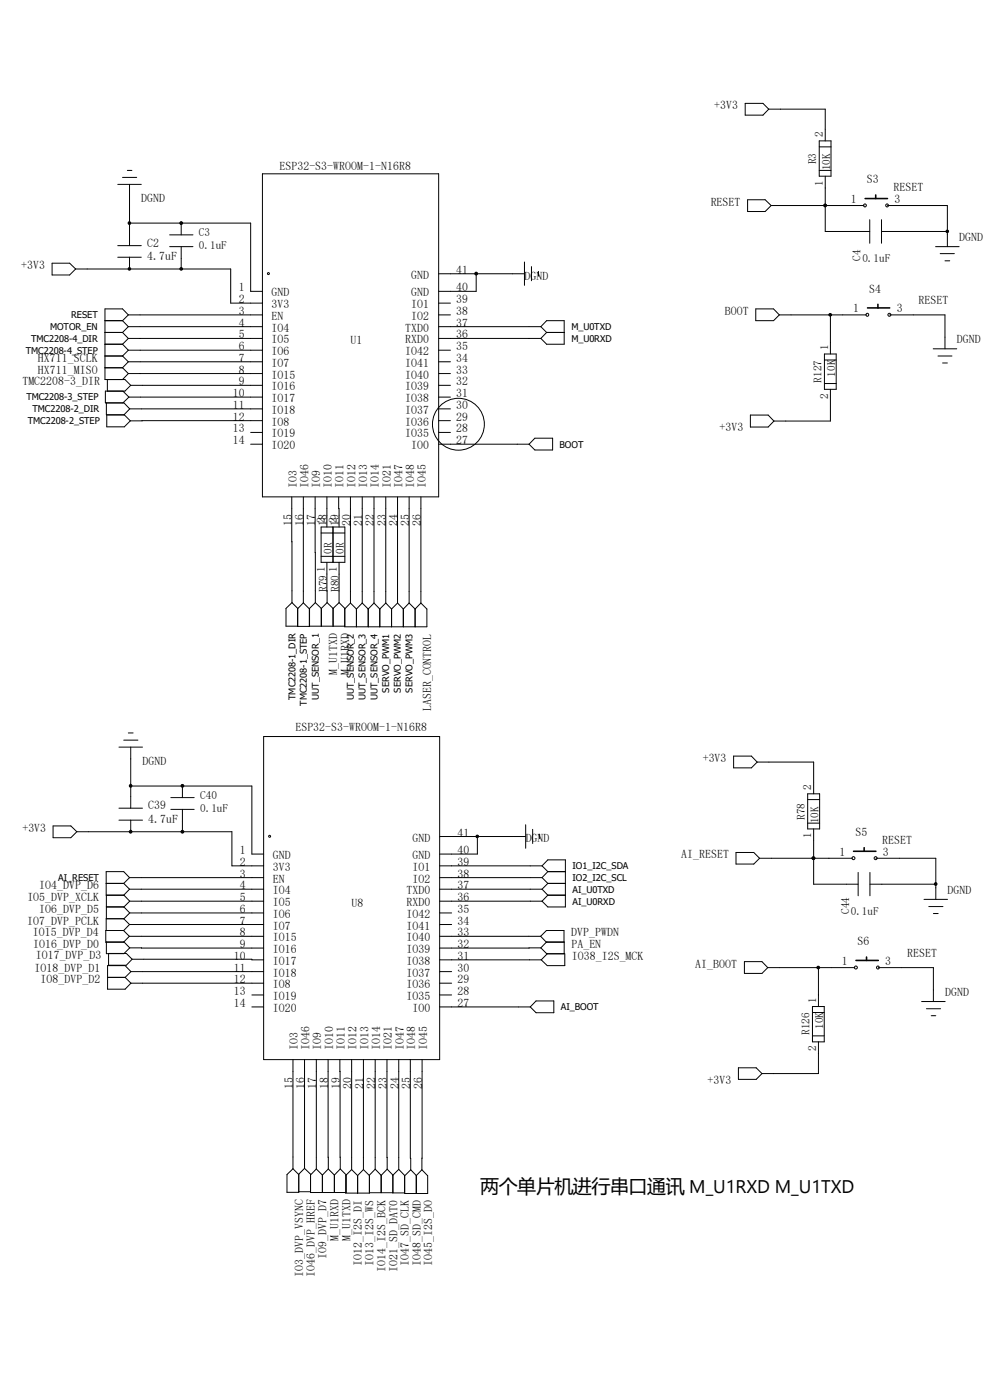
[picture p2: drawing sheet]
<svg xmlns="http://www.w3.org/2000/svg" width="210mm" height="297mm" viewBox="0 0 210 297" stroke-linecap="round" stroke-linejoin="round" font-family="sans-serif">
<g fill="none" stroke="#000" stroke-width=".21">
<path d="M25 39.1h5M26 37.6h3M27 36.2h1M27.5 39.1v13M55.7 36.9h37.3v68.5h-37.3zM158.1 21.9h3.7l1.3 1.3-1.3 1.2h-3.7zM163.1 23.2h11.9v6.7M173.8 29.9h2.5v7.5h-2.5zM173.8 36.2h2.5M173.8 31.2h2.5M175 37.4v11.7h9.5M11 55.8h3.8l1.2 1.3-1.2 1.2h-3.8z"/>
<path d="M16 57.1h32.9v7.2h6.8M25 52.1h5M25 54.6h5M27.5 57.1h.1M27.5 47.3h25.7v14.5h2.5M27.5 54.6v2.5M36 49.8h4.9M36 52.3h4.9M38.4 47.3h.1M38.4 47.3v2.5M38.4 52.3v4.8M93 58.1h18.3"/>
<path d="M101 58.1v3.7h-8M111.3 55.6v4.9M112.7 56.6v3M114.2 57.6v1M158.6 42.4h3.7l1.3 1.2-1.3 1.3h-3.7zM163.6 43.6h19.7M175 43.6h.1M184.5 46.6v5M187 46.6v5M187 49.1h14M188.3 43.6h12.7v8.7M198.5 52.3h5"/>
<path d="M199.4 53.8h3M200.4 55.3h1.1M22.3 68h3.7M22.3 70.5h3.7M22.3 73h3.7M22.3 75.5h3.7M22.3 78h3.7M26 73l1.2 1.3M26 70.5l1.2 1.3M26 68l1.2 1.3M26 75.5l1.2 1.3M26 78l1.2 1.2"/>
<path d="M27.2 66.8h28.5M27.2 69.3h28.5M27.2 71.8h28.5M27.2 74.3h28.5M27.2 76.8h28.5M27.2 79.2h28.5M27.2 66.8l-1.2 1.2M27.2 66.8l-1.2-1.3h-3.7v15h4.2l1.2 1.2M27.2 74.3l-1.2 1.2M27.2 71.8l-1.2 1.2M27.2 69.3l-1.2 1.2M27.2 76.8l-1.2 1.2"/>
<path d="M27.2 79.2l-1.2 1.3M93 64.3h2.5M93 66.8h2.5M93 69.3h21.7M93 71.8h21.7M93 74.3h2.5M93 76.8h2.5M93 79.2h2.5M114.7 69.3l1.3-1.3h3.7v5h-3.7l-1.3-1.2M114.7 69.3l1.3 1.2M116 70.5h3.7M116 70.5l-1.3 1.3"/>
<path d="M160.3 65.5h3.8l1.2 1.3-1.2 1.2h-3.8zM165.3 66.8h18.5M174.9 75.1h2.5v7.5h-2.5zM174.9 76.4h2.5M176.1 66.8h.1M176.1 66.8v8.3M188.7 66.8h11.7v7.2M198 74h4.9M199 75.5h2.9M199.9 77h1.1M22.6 85.5v2.5h3.8l1.2 1.3M22.6 88v2.6h3.8l1.2-1.3"/>
<path d="M22.8 80.5v2.5M26.1 83l1.2 1.2M27.3 84.2h28.4M27.3 84.2l-1.2 1.3M27.5 86.7h28.2M27.5 86.7l-1.2 1.3M27.7 81.7h28M27.7 81.7l-1.2 1.3h-4.1v2.5h3.9l1.2 1.2M53.2 91.7h2.5M53.2 94.2h2.5M55.7 89.2l-28.1 .1M93 81.7h2.5"/>
<path d="M93 84.2h2.5M93 86.7h2.5M93 89.2h2.5M93 91.7h2.5M93 94.2h19.2M113.5 93h3.7v2.5h-3.7l-1.3-1.3zM159.2 88.1h3.7l1.3 1.2-1.3 1.3h-3.7zM174.9 81.4h2.5M176.1 82.6v6.7h-11.9M61.9 105.4v22.4M64.3 105.4v22.5M66.8 105.4l.1 22.4"/>
<path d="M68.1 111.8h5.1v7.5h-5.1zM68.1 118h5.1M68.1 113.1h5.1M69.3 105.4v6.4M69.3 119.3l.1 8.5M70.6 111.8v7.5M71.8 105.4l.1 6.4M71.9 119.3v8.5M74.3 105.4v22.5M76.8 105.4v22.5M79.3 105.4v22.5M81.8 105.4v22.5"/>
<path d="M84.3 105.4v22.5M86.8 105.4v22.5M89.3 105.4v22.5M60.7 129.1l1.2-1.3 1.3 1.3v3.7h-2.5zM64.3 127.9l1.3 1.3v3.7h-2.5v-3.7zM66.9 127.8l1.3 1.3M66.9 127.8l-1.2 1.3v3.7h7.5M68.2 129.1v3.7M69.3 125.3h.1M69.4 127.8l1.3 1.3M69.4 127.8l-1.2 1.3M70.7 129.1v3.7"/>
<path d="M71.9 127.8l1.3 1.3-.1 3.9h17.5v-3.8l-1.3-1.3M71.9 127.8l-1.2 1.3M74.3 127.9l1.3 1.3M74.3 127.9l-1.2 1.3M75.6 129.2v3.8M76.8 127.9l1.3 1.3M76.8 127.9l-1.2 1.3M78.1 129.2v3.8M79.3 127.9l1.3 1.3M79.3 127.9l-1.2 1.3M80.6 129.2v3.8M81.8 127.9l1.3 1.3"/>
<path d="M81.8 127.9l-1.2 1.3M83.1 129.2v3.8M84.3 127.9l1.3 1.3M84.3 127.9l-1.2 1.3M85.6 129.2v3.8M86.8 127.9l1.3 1.3M86.8 127.9l-1.2 1.3M88.1 129.2v3.8M89.3 127.9l-1.2 1.3M25.2 158.5h5M26.2 157h3.1M27.2 155.5h1"/>
<path d="M27.7 158.5v12.9M55.9 156.3h37.4v68.5h-37.4zM11.3 175.2h3.7l1.3 1.2-1.3 1.3h-3.7zM16.3 176.4h32.9v7.3h6.7M25.2 171.4h5M25.2 174h5M27.7 176.4h.1M27.7 166.8h25.7v14.4h2.5M27.7 174v2.4M36.2 169.2h5M36.2 171.7h5M38.7 166.8h.1"/>
<path d="M38.7 166.8v2.4M38.7 171.7v4.7M93.3 177.5h18.2M101.3 177.5v3.7h-8M111.5 175v5M113 175.9v3M114.5 177v.9M155.6 160.4h3.8l1.2 1.3-1.2 1.2h-3.8zM160.6 161.7h12v6.7M171.3 168.4h2.6v7.5h-2.6zM171.3 174.6h2.6M171.3 169.6h2.6"/>
<path d="M172.6 175.9v11.7h9.4M22.5 187.4h3.7M22.5 189.9h3.8l1.2 1.3M22.6 199.8h3.7l1.2 1.3-1.2 1.2h-3.7zM22.6 192.4h3.7M26.2 197.4l1.2 1.2M26.2 187.4l1.3 1.2M26.2 194.9l1.3 1.2M26.3 192.4l1.2 1.3M27.4 198.6h28.5M27.5 186.2h28.4M27.5 188.6h28.4"/>
<path d="M27.5 196.1h28.4M27.5 186.2l-1.3-1.3h-3.7v12.5M27.5 186.2l-1.3 1.2M27.5 188.6l-1.3 1.3M27.5 196.1l-1.3 1.3h-3.8v2.5h3.8l1.2-1.3M27.5 191.2h28.4M27.5 193.7h28.4M27.5 191.2l-1.2 1.2M27.5 193.7l-1.2 1.2h-3.8M93.3 183.7h21.7M93.3 186.2h21.7M93.3 188.6h21.7"/>
<path d="M93.3 191.2h21.7M93.3 193.7h2.5M93.3 196.1h2.5M93.3 198.6h21.4M114.7 198.6l1.2-1.2h3.7v2.5h-3.7zM115 188.6l1.2 1.3M115 183.7l1.2-1.3h3.7v10h-3.7l-1.2-1.2M115 186.2l1.2 1.2M115 183.7l1.2 1.2M116 199.8h3.7v2.5h-3.7l-1.3-1.2zM116.2 187.4h3.7M116.2 184.9h3.7"/>
<path d="M116.2 189.9h3.7M116.2 187.4l-1.2 1.2M116.2 189.9l-1.2 1.3M116.2 184.9l-1.2 1.3M156.1 180.8h3.8l1.2 1.3-1.2 1.2h-3.8zM161.1 182.1h19.7M172.6 182.1h.1M182 185.1v4.9M184.5 185.1v4.9M184.5 187.6h14M185.8 182.1h12.7v8.7M196 190.8h5"/>
<path d="M197 192.3h3M198 193.8h1M22.8 207.3h3.7M23 202.3h3.8l1.2 1.2-1.2 1.3h-3.8zM26.5 207.3l1.3 1.3M27.5 201.1h28.4M27.8 206.1h28.1M27.8 208.6h28.1M27.8 206.1l-1.3-1.2h-3.7v4.9h3.7l1.3-1.2M27.8 206.1l-1.3 1.2M28 203.5h25.4v.1h2.5M53.4 211.1h2.5"/>
<path d="M53.4 213.6h2.5M93.3 203.6h21.5M93.3 206.1h2.5M93.3 208.6h2.5M93.3 211.1h2.5M93.3 213.6h19.2M113.7 212.3h3.8v2.5h-3.8l-1.2-1.2zM114.7 201.1h-21.4M116.1 202.4h3.7v2.5h-3.7l-1.3-1.3zM157.9 204h3.7l1.3 1.3-1.3 1.2h-3.7zM162.9 205.3h18.4M172.3 213.5h2.5v7.5h-2.5z"/>
<path d="M172.3 214.8h2.5M172.3 219.8h2.5M173.6 205.3h.1M173.6 205.3v8.2M186.3 205.3h11.7v7.2M195.5 212.5h5M196.5 214h3M197.5 215.5h1M62.1 224.8v23.1M64.6 224.8v23.1M67.1 224.8v23.2M69.6 224.8v23.2"/>
<path d="M72.1 224.8l.1 23.2M74.6 224.8v23.3M77.1 224.8v23.3M79.6 224.8v23.2M82.1 224.8v23.2M84.6 224.8v23.3M87 224.8l.1 23.4M89.5 224.8v23.4M156.6 226.5h3.8l1.2 1.3-1.2 1.2h-3.8zM173.6 221v6.8h-12M62.1 247.9l1.3 1.3M63.4 252.8h2.5"/>
<path d="M64.6 247.9l-1.2 1.2v3.8h-2.5v-3.7l1.2-1.3M64.6 247.9l1.3 1.2v3.9h7.5v-3.7l-1.2-1.3M67.1 248l1.3 1.3v3.7M67.1 248l-1.2 1.3M69.6 248l1.3 1.3v3.7M69.6 248l-1.2 1.3v3.7M72.2 248l-1.2 1.3v3.7M74.6 248.1l1.3 1.3M75.9 249.4v3.7M77.1 248.1l1.3 1.3M77.1 248.1l-1.2 1.3M79.6 248l1.2 1.3v3.7h-2.4"/>
<path d="M79.6 248l-1.2 1.3v3.8h-5.1v-3.7l1.3-1.3M82.1 248l1.3 1.3v3.7h-2.5v-3.7zM84.6 248.1l1.2 1.2v3.8h-2.5v-3.8zM87.1 248.2l1.2 1.2v3.8M87.1 248.2l-1.2 1.2v3.8h4.8v-3.8l-1.2-1.2M89.5 248.2l-1.2 1.2v3.8M89.5 245.7h.1"/>
<circle cx="27.4" cy="47.3" r=".29"/>
<circle cx="27.5" cy="57" r=".28"/>
<circle cx="38.4" cy="47.3" r=".3"/>
<circle cx="38.4" cy="57" r=".29"/>
<circle cx="56.9" cy="58" r=".21"/>
<circle cx="101" cy="58" r=".3"/>
<circle cx="175" cy="43.6" r=".28"/>
<circle cx="183.5" cy="43.6" r=".31"/>
<circle cx="188.2" cy="43.6" r=".31"/>
<circle cx="200.9" cy="49.1" r=".28"/>
<circle cx="176.1" cy="66.8" r=".29"/>
<circle cx="184" cy="66.8" r=".31"/>
<circle cx="188.7" cy="66.8" r=".32"/>
<circle cx="97.2" cy="90" r="5.5"/>
<circle cx="27.7" cy="166.7" r=".29"/>
<circle cx="27.7" cy="176.4" r=".29"/>
<circle cx="38.7" cy="166.7" r=".3"/>
<circle cx="38.7" cy="176.4" r=".3"/>
<circle cx="57.2" cy="177.4" r=".21"/>
<circle cx="101.2" cy="177.4" r=".28"/>
<circle cx="172.6" cy="182.1" r=".29"/>
<circle cx="181" cy="182.1" r=".32"/>
<circle cx="185.7" cy="182.1" r=".32"/>
<circle cx="198.5" cy="187.5" r=".29"/>
<circle cx="173.6" cy="205.3" r=".29"/>
<circle cx="181.5" cy="205.3" r=".32"/>
<circle cx="186.2" cy="205.3" r=".31"/>
</g>
<path d="M183.5 42.1h4.8M185.8 41.4v.7M184 65.3h4.7M186.2 64.6v.7M183.3 179.8v.8M181.1 180.6h4.7M181.6 203.8h4.7M183.8 203v.8" fill="none" stroke="#000" stroke-width=".34"/>
<g fill="#000">
<circle cx="27.4" cy="47.3" r=".29"/>
<circle cx="27.5" cy="57" r=".28"/>
<circle cx="38.4" cy="47.3" r=".3"/>
<circle cx="38.4" cy="57" r=".29"/>
<circle cx="101" cy="58" r=".3"/>
<circle cx="175" cy="43.6" r=".28"/>
<circle cx="200.9" cy="49.1" r=".28"/>
<circle cx="176.1" cy="66.8" r=".29"/>
<circle cx="27.7" cy="166.7" r=".29"/>
<circle cx="27.7" cy="176.4" r=".29"/>
<circle cx="38.7" cy="166.7" r=".3"/>
<circle cx="38.7" cy="176.4" r=".3"/>
<circle cx="101.2" cy="177.4" r=".28"/>
<circle cx="172.6" cy="182.1" r=".29"/>
<circle cx="198.5" cy="187.5" r=".29"/>
<circle cx="173.6" cy="205.3" r=".29"/>
</g>
<text font-size="4" x="101.9" y="253">两个单片机进行串口通讯 M_U1RXD M_U1TXD</text>
<g font-size="2.5">
<text x="151.5" y="23.2">+3V3</text>
<text x="59.3" y="36">ESP32-S3-WROOM-1-N16R8</text>
<text x="183.9" y="38.9">S3</text>
<text x="189.5" y="40.5">RESET</text>
<text x="30" y="42.9">DGND</text>
<text x="150.7" y="43.6">RESET</text>
<text x="180.5" y="43.1">1</text>
<text x="189.7" y="43.1">3</text>
<text x="31.2" y="52.3">C2</text>
<text x="203.5" y="51.1">DGND</text>
<text x="4.5" y="57.1">+3V3</text>
<text x="31.2" y="55.2">4.7uF</text>
<text x="87.2" y="59.1">GND</text>
<text x="96.8" y="58.1">41</text>
<text x="111.3" y="59.3">DGND</text>
<text x="50.6" y="61.8">1</text>
<text x="50.6" y="64.3">2</text>
<text x="57.6" y="62.9">GND</text>
<text x="57.6" y="65.4">3V3</text>
<text x="87.2" y="65.4">IO1</text>
<text x="87.2" y="62.9">GND</text>
<text x="96.8" y="64.3">39</text>
<text x="96.8" y="61.8">40</text>
<text x="184.4" y="62.1">S4</text>
<text x="194.8" y="64.5">RESET</text>
<text x="50.6" y="66.8">3</text>
<text x="50.6" y="69.3">4</text>
<text x="50.6" y="71.8">5</text>
<text x="57.6" y="67.9">EN</text>
<text x="57.6" y="70.4">IO4</text>
<text x="86" y="70.4">TXD0</text>
<text x="87.2" y="67.9">IO2</text>
<text x="96.8" y="71.8">36</text>
<text x="96.8" y="69.3">37</text>
<text x="96.8" y="66.8">38</text>
<text x="153.8" y="66.8">BOOT</text>
<text x="181" y="66.3">1</text>
<text x="190.2" y="66.3">3</text>
<text x="8" y="76.8">HX711_SCLK</text>
<text x="50.6" y="74.3">6</text>
<text x="50.6" y="76.8">7</text>
<text x="57.6" y="72.9">IO5</text>
<text x="57.6" y="75.4">IO6</text>
<text x="57.6" y="77.8">IO7</text>
<text x="74.3" y="73">U1</text>
<text x="86" y="77.8">IO41</text>
<text x="86" y="75.4">IO42</text>
<text x="86" y="72.9">RXD0</text>
<text x="96.8" y="76.8">34</text>
<text x="96.8" y="74.3">35</text>
<text x="202.9" y="72.8">DGND</text>
<text x="4.7" y="81.7">TMC2208-3_DIR</text>
<text x="8" y="79.2">HX711_MISO</text>
<text x="50.6" y="79.2">8</text>
<text x="50.6" y="81.7">9</text>
<text x="57.6" y="80.3">IO15</text>
<text x="57.6" y="82.8">IO16</text>
<text x="86" y="82.8">IO39</text>
<text x="86" y="80.3">IO40</text>
<text x="96.8" y="81.7">32</text>
<text x="96.8" y="79.2">33</text>
<text x="49.4" y="84.2">10</text>
<text x="49.4" y="86.7">11</text>
<text x="49.4" y="89.2">12</text>
<text x="57.6" y="85.3">IO17</text>
<text x="57.6" y="87.8">IO18</text>
<text x="86" y="87.8">IO37</text>
<text x="86" y="85.3">IO38</text>
<text x="96.8" y="89.2">29</text>
<text x="96.8" y="86.7">30</text>
<text x="96.8" y="84.2">31</text>
<text x="49.4" y="91.7">13</text>
<text x="49.4" y="94.2">14</text>
<text x="57.6" y="90.3">IO8</text>
<text x="57.6" y="92.8">IO19</text>
<text x="57.6" y="95.3">IO20</text>
<text x="86" y="92.8">IO35</text>
<text x="86" y="90.3">IO36</text>
<text x="87.2" y="95.3">IO0</text>
<text x="96.8" y="94.2">27</text>
<text x="96.8" y="91.7">28</text>
<text x="152.6" y="91.5">+3V3</text>
<text x="62.9" y="103.4" transform="rotate(-90 62.9 103.4)">IO3</text>
<text x="65.4" y="103.4" transform="rotate(-90 65.4 103.4)">IO46</text>
<text x="67.9" y="103.4" transform="rotate(-90 67.9 103.4)">IO9</text>
<text x="70.4" y="103.4" transform="rotate(-90 70.4 103.4)">IO10</text>
<text x="72.9" y="103.4" transform="rotate(-90 72.9 103.4)">IO11</text>
<text x="75.4" y="103.4" transform="rotate(-90 75.4 103.4)">IO12</text>
<text x="77.9" y="103.4" transform="rotate(-90 77.9 103.4)">IO13</text>
<text x="80.4" y="103.4" transform="rotate(-90 80.4 103.4)">IO14</text>
<text x="82.9" y="103.4" transform="rotate(-90 82.9 103.4)">IO21</text>
<text x="85.4" y="103.4" transform="rotate(-90 85.4 103.4)">IO47</text>
<text x="87.8" y="103.4" transform="rotate(-90 87.8 103.4)">IO48</text>
<text x="90.3" y="103.4" transform="rotate(-90 90.3 103.4)">IO45</text>
<text x="61.9" y="111.7" transform="rotate(-90 61.9 111.7)">15</text>
<text x="64.3" y="111.7" transform="rotate(-90 64.3 111.7)">16</text>
<text x="66.8" y="111.7" transform="rotate(-90 66.8 111.7)">17</text>
<text x="69.3" y="111.7" transform="rotate(-90 69.3 111.7)">128</text>
<text x="71.8" y="111.7" transform="rotate(-90 71.8 111.7)">129</text>
<text x="74.3" y="111.7" transform="rotate(-90 74.3 111.7)">20</text>
<text x="76.8" y="111.7" transform="rotate(-90 76.8 111.7)">21</text>
<text x="79.3" y="111.7" transform="rotate(-90 79.3 111.7)">22</text>
<text x="81.8" y="111.7" transform="rotate(-90 81.8 111.7)">23</text>
<text x="84.3" y="111.7" transform="rotate(-90 84.3 111.7)">24</text>
<text x="86.8" y="111.7" transform="rotate(-90 86.8 111.7)">25</text>
<text x="89.3" y="111.7" transform="rotate(-90 89.3 111.7)">26</text>
<text x="71.5" y="143.2" transform="rotate(-90 71.5 143.2)">M_U1TXD</text>
<text x="74.1" y="143.2" transform="rotate(-90 74.1 143.2)">M_U1RXD</text>
<text x="62.7" y="155.1">ESP32-S3-WROOM-1-N16R8</text>
<text x="91.4" y="150.9" transform="rotate(-90 91.4 150.9)">LASER_CONTROL</text>
<text x="149.1" y="161.7">+3V3</text>
<text x="30.2" y="162.2">DGND</text>
<text x="31.5" y="171.7">C39</text>
<text x="4.7" y="176.4">+3V3</text>
<text x="31.5" y="174.6">4.7uF</text>
<text x="87.5" y="178.5">GND</text>
<text x="97" y="177.5">41</text>
<text x="111.5" y="178.7">DGND</text>
<text x="181.4" y="177.3">S5</text>
<text x="187.1" y="178.9">RESET</text>
<text x="50.9" y="181.2">1</text>
<text x="50.9" y="183.7">2</text>
<text x="57.9" y="182.2">GND</text>
<text x="57.9" y="184.7">3V3</text>
<text x="87.5" y="184.7">IO1</text>
<text x="87.5" y="182.2">GND</text>
<text x="97" y="183.7">39</text>
<text x="97" y="181.2">40</text>
<text x="144.5" y="182.1">AI_RESET</text>
<text x="178.1" y="181.6">1</text>
<text x="187.3" y="181.6">3</text>
<text x="5.8" y="191.2">IO5_DVP_XCLK</text>
<text x="8.3" y="188.6">IO4_DVP_D6</text>
<text x="50.9" y="186.2">3</text>
<text x="50.9" y="188.6">4</text>
<text x="50.9" y="191.2">5</text>
<text x="57.9" y="187.2">EN</text>
<text x="57.9" y="189.7">IO4</text>
<text x="86.2" y="189.7">TXD0</text>
<text x="87.5" y="187.2">IO2</text>
<text x="97" y="191.2">36</text>
<text x="97" y="188.6">37</text>
<text x="97" y="186.2">38</text>
<text x="201" y="189.6">DGND</text>
<text x="5.8" y="196.1">IO7_DVP_PCLK</text>
<text x="8.3" y="193.7">IO6_DVP_D5</text>
<text x="50.9" y="193.7">6</text>
<text x="50.9" y="196.1">7</text>
<text x="57.9" y="192.2">IO5</text>
<text x="57.9" y="194.7">IO6</text>
<text x="57.9" y="197.2">IO7</text>
<text x="74.6" y="192.4">U8</text>
<text x="86.2" y="197.2">IO41</text>
<text x="86.2" y="194.7">IO42</text>
<text x="86.2" y="192.2">RXD0</text>
<text x="97" y="196.1">34</text>
<text x="97" y="193.7">35</text>
<text x="7" y="198.6">IO15_DVP_D4</text>
<text x="7.1" y="201.1">IO16_DVP_D0</text>
<text x="7.6" y="203.5">IO17_DVP_D3</text>
<text x="49.6" y="203.6">10</text>
<text x="50.9" y="198.6">8</text>
<text x="50.9" y="201.1">9</text>
<text x="57.9" y="199.7">IO15</text>
<text x="57.9" y="202.2">IO16</text>
<text x="86.2" y="202.2">IO39</text>
<text x="86.2" y="199.7">IO40</text>
<text x="97" y="203.6">31</text>
<text x="97" y="201.1">32</text>
<text x="97" y="198.6">33</text>
<text x="121.2" y="198.6">DVP_PWDN</text>
<text x="121.2" y="201.1">PA_EN</text>
<text x="121.3" y="203.6">IO38_I2S_MCK</text>
<text x="181.9" y="200.5">S6</text>
<text x="192.4" y="202.9">RESET</text>
<text x="7.3" y="206.1">IO18_DVP_D1</text>
<text x="8.6" y="208.6">IO8_DVP_D2</text>
<text x="49.6" y="206.1">11</text>
<text x="49.6" y="208.6">12</text>
<text x="57.9" y="204.7">IO17</text>
<text x="57.9" y="207.2">IO18</text>
<text x="57.9" y="209.6">IO8</text>
<text x="86.2" y="209.6">IO36</text>
<text x="86.2" y="207.2">IO37</text>
<text x="86.2" y="204.7">IO38</text>
<text x="97" y="208.6">29</text>
<text x="97" y="206.1">30</text>
<text x="147.5" y="205.3">AI_BOOT</text>
<text x="178.6" y="204.8">1</text>
<text x="187.8" y="204.8">3</text>
<text x="49.6" y="211.1">13</text>
<text x="49.6" y="213.6">14</text>
<text x="57.9" y="212.1">IO19</text>
<text x="57.9" y="214.7">IO20</text>
<text x="86.2" y="212.1">IO35</text>
<text x="87.5" y="214.7">IO0</text>
<text x="97" y="213.6">27</text>
<text x="97" y="211.1">28</text>
<text x="200.5" y="211.2">DGND</text>
<text x="63.2" y="222.8" transform="rotate(-90 63.2 222.8)">IO3</text>
<text x="65.7" y="222.8" transform="rotate(-90 65.7 222.8)">IO46</text>
<text x="68.2" y="222.8" transform="rotate(-90 68.2 222.8)">IO9</text>
<text x="70.7" y="222.8" transform="rotate(-90 70.7 222.8)">IO10</text>
<text x="73.2" y="222.8" transform="rotate(-90 73.2 222.8)">IO11</text>
<text x="75.6" y="222.8" transform="rotate(-90 75.6 222.8)">IO12</text>
<text x="78.1" y="222.8" transform="rotate(-90 78.1 222.8)">IO13</text>
<text x="80.6" y="222.8" transform="rotate(-90 80.6 222.8)">IO14</text>
<text x="83.1" y="222.8" transform="rotate(-90 83.1 222.8)">IO21</text>
<text x="85.6" y="222.8" transform="rotate(-90 85.6 222.8)">IO47</text>
<text x="88.1" y="222.8" transform="rotate(-90 88.1 222.8)">IO48</text>
<text x="90.6" y="222.8" transform="rotate(-90 90.6 222.8)">IO45</text>
<text x="62.1" y="231.1" transform="rotate(-90 62.1 231.1)">15</text>
<text x="64.6" y="231.1" transform="rotate(-90 64.6 231.1)">16</text>
<text x="67.1" y="231.1" transform="rotate(-90 67.1 231.1)">17</text>
<text x="69.6" y="231.1" transform="rotate(-90 69.6 231.1)">18</text>
<text x="72.1" y="231.1" transform="rotate(-90 72.1 231.1)">19</text>
<text x="74.6" y="231.1" transform="rotate(-90 74.6 231.1)">20</text>
<text x="77.1" y="231.1" transform="rotate(-90 77.1 231.1)">21</text>
<text x="79.6" y="231.1" transform="rotate(-90 79.6 231.1)">22</text>
<text x="82.1" y="231.1" transform="rotate(-90 82.1 231.1)">23</text>
<text x="84.6" y="231.1" transform="rotate(-90 84.6 231.1)">24</text>
<text x="87" y="231.1" transform="rotate(-90 87 231.1)">25</text>
<text x="89.5" y="231.1" transform="rotate(-90 89.5 231.1)">26</text>
<text x="150.1" y="229.9">+3V3</text>
<text x="71.8" y="263.4" transform="rotate(-90 71.8 263.4)">M_U1RXD</text>
<text x="74.3" y="263.4" transform="rotate(-90 74.3 263.4)">M_U1TXD</text>
<text x="69.3" y="267.2" transform="rotate(-90 69.3 267.2)">IO9_DVP_D7</text>
<text x="76.8" y="268.6" transform="rotate(-90 76.8 268.6)">IO12_I2S_DI</text>
<text x="79.2" y="268.6" transform="rotate(-90 79.2 268.6)">IO13_I2S_WS</text>
<text x="81.7" y="269.7" transform="rotate(-90 81.7 269.7)">IO14_I2S_BCK</text>
<text x="84.3" y="269.7" transform="rotate(-90 84.3 269.7)">IO21_SD_DAT0</text>
<text x="86.7" y="268.6" transform="rotate(-90 86.7 268.6)">IO47_SD_CLK</text>
<text x="89.3" y="268.6" transform="rotate(-90 89.3 268.6)">IO48_SD_CMD</text>
<text x="91.7" y="268.6" transform="rotate(-90 91.7 268.6)">IO45_I2S_DO</text>
<text x="64.3" y="270.9" transform="rotate(-90 64.3 270.9)">IO3_DVP_VSYNC</text>
<text x="66.8" y="270.8" transform="rotate(-90 66.8 270.8)">IO46_DVP_HREF</text>
</g>
<g font-size="2.4">
<text x="174.5" y="29.1" transform="rotate(-90 174.5 29.1)">2</text>
<text x="173.1" y="34.9" transform="rotate(-90 173.1 34.9)">R3</text>
<text x="174.5" y="39.4" transform="rotate(-90 174.5 39.4)">1</text>
<text x="176.1" y="36.2" transform="rotate(-90 176.1 36.2)">10K</text>
<text x="42.2" y="50.1">C3</text>
<text x="42.2" y="52.9">0.1uF</text>
<text x="182.5" y="55.4" transform="rotate(-90 182.5 55.4)">C4</text>
<text x="182.9" y="55.6">0.1uF</text>
<text x="175.6" y="74.3" transform="rotate(-90 175.6 74.3)">1</text>
<text x="174.2" y="81.2" transform="rotate(-90 174.2 81.2)">R127</text>
<text x="177.2" y="79.9" transform="rotate(-90 177.2 79.9)">10K</text>
<text x="175.6" y="84.6" transform="rotate(-90 175.6 84.6)">2</text>
<text x="70.4" y="117.5" transform="rotate(-90 70.4 117.5)">0R</text>
<text x="72.9" y="117.5" transform="rotate(-90 72.9 117.5)">0R</text>
<text x="68.9" y="121.3" transform="rotate(-90 68.9 121.3)">1</text>
<text x="69.3" y="125.6" transform="rotate(-90 69.3 125.6)">R79</text>
<text x="71.4" y="121.3" transform="rotate(-90 71.4 121.3)">1</text>
<text x="71.8" y="125.6" transform="rotate(-90 71.8 125.6)">R80</text>
<text x="172.1" y="167.6" transform="rotate(-90 172.1 167.6)">2</text>
<text x="42.5" y="169.5">C40</text>
<text x="42.5" y="172.3">0.1uF</text>
<text x="170.7" y="173.9" transform="rotate(-90 170.7 173.9)">R78</text>
<text x="172.1" y="177.8" transform="rotate(-90 172.1 177.8)">1</text>
<text x="173.6" y="174.6" transform="rotate(-90 173.6 174.6)">10K</text>
<text x="180.1" y="193.8" transform="rotate(-90 180.1 193.8)">C44</text>
<text x="180.5" y="194.1">0.1uF</text>
<text x="173.1" y="212.7" transform="rotate(-90 173.1 212.7)">1</text>
<text x="171.7" y="219.6" transform="rotate(-90 171.7 219.6)">R126</text>
<text x="174.6" y="218.3" transform="rotate(-90 174.6 218.3)">10K</text>
<text x="173.1" y="223" transform="rotate(-90 173.1 223)">2</text>
</g>
<g font-size="2">
<text x="10.6" y="70">MOTOR_EN</text>
<text x="15.1" y="67.5">RESET</text>
<text x="121.2" y="70">M_U0TXD</text>
<text x="5.5" y="75">TMC2208-4_STEP</text>
<text x="6.6" y="72.5">TMC2208-4_DIR</text>
<text x="121.2" y="72.5">M_U0RXD</text>
<text x="5.6" y="85">TMC2208-3_STEP</text>
<text x="6.9" y="87.5">TMC2208-2_DIR</text>
<text x="5.9" y="90">TMC2208-2_STEP</text>
<text x="118.7" y="95">BOOT</text>
<text x="62.7" y="148.5" transform="rotate(-90 62.7 148.5)">TMC2208-1_DIR</text>
<text x="65.1" y="149.7" transform="rotate(-90 65.1 149.7)">TMC2208-1_STEP</text>
<text x="67.6" y="148.4" transform="rotate(-90 67.6 148.4)">UUT_SENSOR_1</text>
<text x="75.1" y="148.5" transform="rotate(-90 75.1 148.5)">UUT_SENSOR_2</text>
<text x="77.6" y="148.5" transform="rotate(-90 77.6 148.5)">UUT_SENSOR_3</text>
<text x="80.1" y="148.5" transform="rotate(-90 80.1 148.5)">UUT_SENSOR_4</text>
<text x="82.5" y="146.9" transform="rotate(-90 82.5 146.9)">SERVO_PWM1</text>
<text x="85" y="146.9" transform="rotate(-90 85 146.9)">SERVO_PWM2</text>
<text x="87.5" y="146.9" transform="rotate(-90 87.5 146.9)">SERVO_PWM3</text>
<text x="121.5" y="184.4">IO1_I2C_SDA</text>
<text x="12.4" y="186.9">AI_RESET</text>
<text x="121.5" y="189.4">AI_U0TXD</text>
<text x="121.5" y="191.9">AI_U0RXD</text>
<text x="121.5" y="186.9">IO2_I2C_SCL</text>
<text x="119" y="214.3">AI_BOOT</text>
</g>
</svg>
